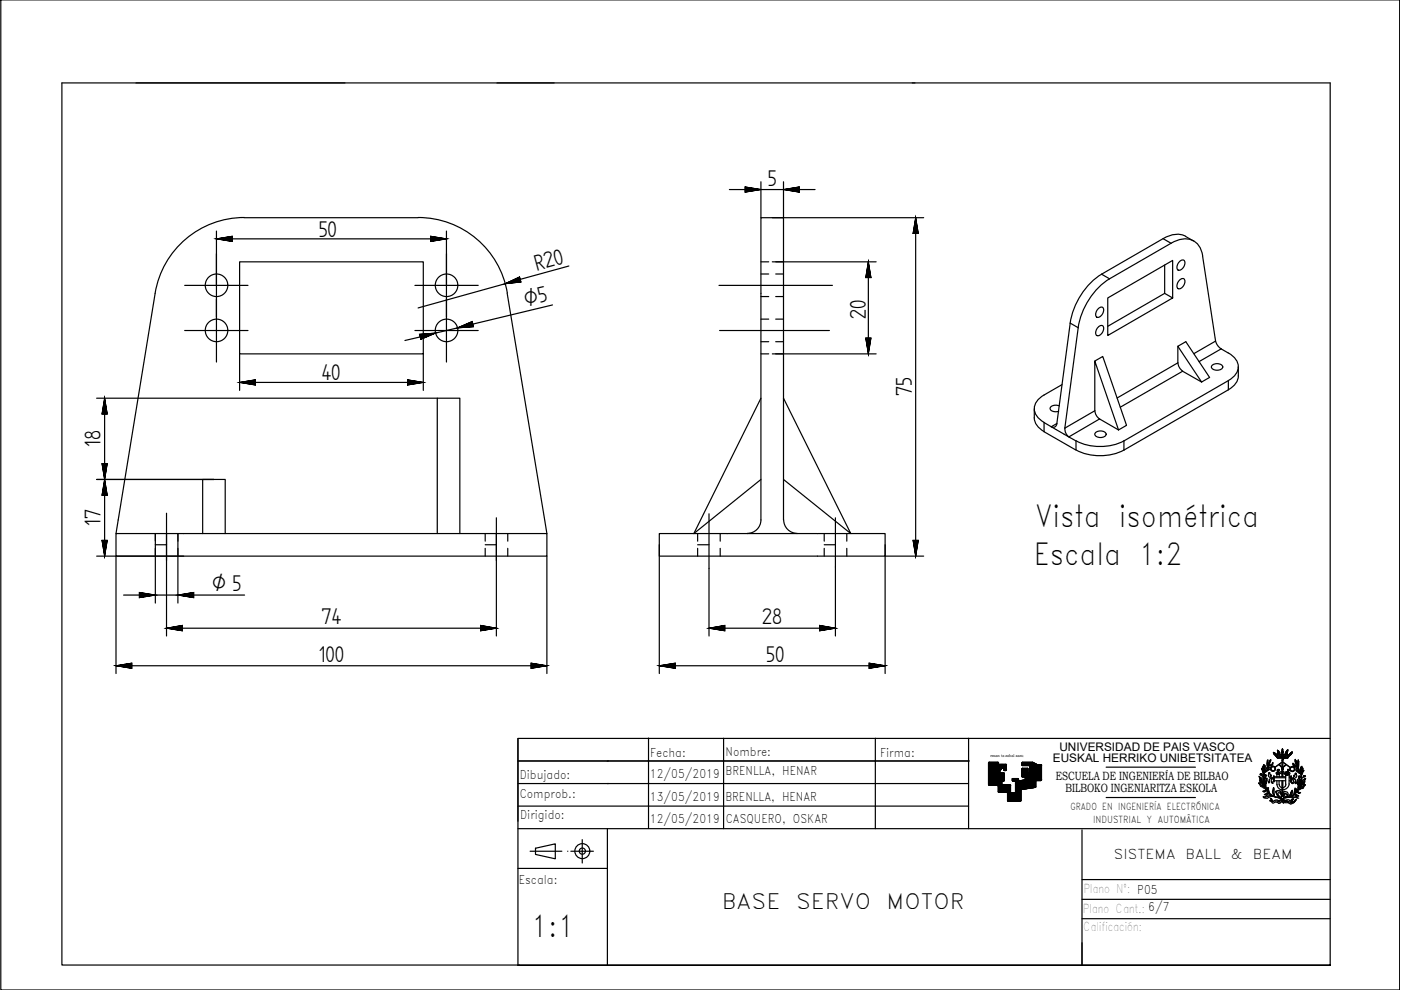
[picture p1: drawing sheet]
<svg xmlns="http://www.w3.org/2000/svg" width="297mm" height="210mm" viewBox="0 0 297 210" stroke-linecap="round" stroke-linejoin="round" font-family="sans-serif">
<!-- layer: 0 -->
<g fill="none" stroke="#000" stroke-width=".25">
<path d="M.2 0h296.6v209.9h-296.6zM45.9 50.6h3.3M91.3 50.6h3.4M110.3 59.2l-3.2 1M158 40.2h3.3M166.1 40.2h3.4M184.1 55.5v3.4M194.1 46.2v3.3M92.3 70.6l-3.2 .8M100.2 68.7l-3.2 .8M184.1 71.7v3.3M22.2 84.4v3.4"/>
<path d="M22.2 98.3v6.7M50.8 81.1h3.3M86.4 81.1h3.3M22.2 114.6v3.3M194.1 114.6v3.3M29.5 126.2h3.4M35.3 133.2h3.4M37.7 126.2h3.4M101.9 133.2h3.3M150.3 133.2h3.4M173.8 133.2h3.3M24.6 141.2h3.3"/>
<path d="M112.6 141.2h3.4M139.8 141.2h3.4M184.3 141.2h3.4M209.6 165.7h2.8M209.6 165.5h3.3M209.6 165.4h3.3M209.6 165.3h3.3M209.6 165.2h3.3M209.6 165.1h3.3M209.6 165h3.3M209.6 164.9h3.3M209.6 164.8h3.3"/>
<path d="M209.6 164.7h3.3M209.6 164.6h3.3M209.6 164.5h3.3M209.6 164.4h3.3M209.6 164.3h3.3M209.6 164.2h3.3M209.6 164.1h3.3M209.6 164h3.3M209.6 163.9h3.3M209.6 163.8h2.3M209.6 163.7h2.3M209.6 163.5h2.4"/>
<path d="M209.6 163.3h2.5M209.6 163.2h2.6M209.6 163h2.7M209.6 162.8h3.8M209.6 162.7h3.8M209.6 162.6h3.8M209.6 162.5h3.8M209.6 162.4h3.8M209.6 162.3h3.8M209.6 162.2h3.8M209.6 162h2.1v6M209.6 162h2.1"/>
<path d="M209.6 161.9h2.1M209.6 161.8h2.1M209.6 166.4v-4.7h2.1l-.1 4.9h2.6M209.6 165.8h2.8M209.6 165.9h2.8M209.6 166h2.8M209.6 166.1h2.8M209.6 166.2h2.8M209.6 166.3h2.8M209.6 166.4h2.8v1.6M209.6 166.4h4.6l-.1 3.5M209.7 161.6v4.9"/>
<path d="M209.8 161.6v4.9M209.9 161.6v4.9M210 161.6v4.9M210.1 161.6v4.9M210.2 161.6v4.9M210.3 161.6v4.9M210.4 161.6v4.9M210.5 161.6v4.9M210.6 161.6v4.9M210.7 161.6v4.9M210.8 161.6v4.9M210.9 161.6v4.9"/>
<path d="M211 161.6v4.9M211.1 161.6v4.9M211.2 161.6v4.9M211.3 161.6v4.9M211.4 161.6v4.9M211.5 161.6v4.9h2.7M211.6 166.6h2.6M211.6 161.6v4.9M211.7 166.7h2.5M211.7 166.8h2.5M211.7 166.9h2.5M211.7 167h2.5"/>
<path d="M211.7 167.1h2.5M211.7 167.2h2.5M211.7 167.3h2.5M211.7 167.4h2.5M211.7 167.5h2.5M211.7 167.6h2.5M211.7 167.7h2.5M211.7 167.8h2.5M211.7 167.9h2.5M211.7 168h2.5M211.8 162.1v5.9M211.9 162.1v5.9"/>
<path d="M211.9 162.1v1.5h-2.3M211.9 163.8v4.2M212 162.1v1.4h-2.4M212 163.8v4.2M212 163.9v4.1M212.1 163.3l-2.5 .1M212.1 162.1l-.1 1.4M212.1 162.1v1.2M212.1 163.9v4.1M212.2 162.1v1h-2.6M212.2 163.9v4.1M212.3 163.9v4.1"/>
<path d="M212.3 162.1v1M212.4 162.1v.8M212.4 163.9v4.1M212.4 163.9v1.8h-2.8M212.4 162.1v.8h-2.8M212.5 162.1v.8M212.5 163.9v1.7M212.5 166.4v1.6M212.6 162.1v.8M212.6 163.9v1.7M212.6 166.4v1.6M212.7 162.1v.8h.7"/>
<path d="M212.7 163.9v1.7M212.7 166.4v1.6M212.8 162.1v.8M212.8 163.9v1.7M212.8 166.4v1.6M212.8 163.9v1.7h-3.2M212.8 163.3h.6M212.8 163.2h.6M212.8 163.1h.6M212.8 163h.6M212.8 162.1v.9h.6M212.9 162.1v1.2h.4v-1.2h-3.7"/>
<path d="M212.9 163.9v1.6M212.9 166.4v1.6M212.9 162.1v1.3M213 162.1v1.3M213 166.4v1.6M213.1 162.1v1.3M213.1 166.4v1.6M213.2 162.1v1.3M213.2 166.4v1.6M213.3 166.4v1.6M213.4 166.4v1.6M213.5 166.4v1.6"/>
<path d="M213.6 168.1h.7v1.8M213.6 166.4v1.7h.8l-.1 1.8M213.6 168.2h2.9M213.6 168.3h2.9M213.6 168.4h2.9M213.6 168.5h2.9M213.6 168.6h2.9M213.6 168.7h2.9M213.6 168.8h2.9M213.6 168.9h2.9M213.6 169h2.9M213.6 169.1h2.9"/>
<path d="M213.6 169.2h2.9M213.6 169.3h2.9M213.6 169.4h2.9M213.6 169.5h2.9M213.6 169.6h2.9M213.6 169.8h2.9M213.7 166.4v3.4M213.8 166.4v3.5M213.9 166.4v3.5M214 166.4v3.5M214.2 166.5v3.4M214.5 168.1v1.8"/>
<path d="M214.6 165.5h1.4v4.4M214.6 165.5h1.3M214.6 165.4h1.3M214.6 165.3h1.3M214.6 165.2h1.3M214.6 165.2h1.3v4.7M214.6 168.1v1.8M214.7 165.1v.5M214.7 168.1v1.8M214.7 165.1v.5h4.9M214.8 165.1v.5M214.8 168.1v1.8"/>
<path d="M214.9 165.1v.5M214.9 168.1v1.8M215 165.1v.5M215 168.1v1.8M215.1 165.1v.5M215.1 168.1v1.8M215.2 168.1h1.3M215.2 165.1v.5M215.2 168.1v1.8M215.3 165.7h4.3M215.3 168.1h1.2M215.3 165.1v.6h4.3"/>
<path d="M215.3 165.8h4.3M215.3 165.9h4.3M215.3 166h4.3M215.3 166.1h4.3M215.3 166.2h4.3M215.3 166.3h4.3M215.3 166.4h4.3M215.3 166.5h4.3M215.3 166.6h4.3M215.3 166.7h4.3M215.3 166.8h4.3M215.3 167.2h2.4"/>
<path d="M215.3 167.5h1.2M215.3 167.6h1.2M215.3 167.7h1.2M215.3 167.8h1.2M215.3 167.9h1.2M215.3 168h1.2M215.3 168v1.9M215.3 165.1v4.8M215.4 165.1v4.8M215.5 165.1v4.8M215.6 165.1v4.8M215.7 165.1v4.8"/>
<path d="M215.8 165.1v4.8M216 165.5v4.4M216.2 165.5v4.4M216.3 165.5v4.4h-2.6v-3.5M216.4 165.5v4.4M216.4 165.5v4.3h-2.8M216.5 165.5v1.9h-1.2M216.5 165.5v1.9M216.7 164.6h4.1M216.7 164.5h4.1M216.7 164.4h4.1M216.7 164.3h4.1"/>
<path d="M216.7 164.2h4.1M216.7 164.1h4.1M216.7 164h4.1M216.7 163.9h1.3M216.7 163.8h1.2M216.7 163.7h1.2M216.7 163.6h1.2M216.7 163.5h1.2M216.7 163.3h1.2M216.7 163.2h1.2M216.7 163.1h1.2M216.7 163h1.2"/>
<path d="M216.7 163h1.2v4.2M216.7 162.2h4.1M216.7 162.2h4M216.7 162.1h3.1v3.4M216.7 162h3.1v3.5M216.7 162h2.9M216.7 161.9h2.8v5M216.7 161.9h2.7v5.1M216.7 161.8h2.6v5.2M216.7 161.8h2.5v5.2M216.7 165.5v1.9M216.7 161.6v.7"/>
<path d="M216.7 162.9v1.8M216.8 161.6v.7M216.8 162.9v1.8M216.8 165.5v1.9M216.9 161.6v.7M216.9 162.9v1.8M217 161.6v.7M217 162.9v1.8M217 165.4v1.9M217.1 161.6v.7M217.1 162.9v1.8M217.1 165.4v1.9"/>
<path d="M217.2 161.6v.7M217.2 162.9v1.8M217.2 165.4v1.9M217.3 162.9v1.8h3.5M217.3 161.6v.7M217.3 162.9v1.9h3.5M217.4 165.2h3.4M217.4 165.1h3.4M217.4 165h3.4M217.4 164.9h3.4M217.4 162.9v2h3.4M217.4 161.6v.7"/>
<path d="M217.4 162.9v4.4M217.5 161.6v.7M217.5 162.9v4.3M217.6 161.6v.7M217.6 162.9v4.3M217.7 161.6v.7M217.8 162.9l-.1 4.3M217.8 161.6v.7M217.8 162.9v4.3M217.9 161.6v.7M218.1 161.6v.7M218.1 164v3.1"/>
<path d="M218.2 161.6v.7M218.2 164v3.1M218.3 161.6v.7M218.3 164v3.1M218.3 161.6v.8M218.3 163.9v3.2M218.4 163.9h2.4M218.4 163.8h2.4M218.4 163.7h2.4M218.4 163.6h2.4M218.4 163.5h2.4M218.4 163.3h2.4"/>
<path d="M218.4 163.2h2.4M218.4 163.1h2.4M218.4 163h2.4M218.4 162.9h2.4M218.4 162.8h2.4M218.4 162.7h2.4M218.4 162.6h2.4M218.4 162.5h2.4M218.4 162.4h2.4M218.4 161.6v5.5M218.4 161.6v5.5h-3.1M218.5 161.6v5.5"/>
<path d="M218.6 161.6v5.5M218.7 161.6v5.5M218.8 161.6v5.5h-3.5M218.9 161.6v5.5M218.9 161.6v5.4M219 161.7v5.3M219.1 161.7h-2.4v.6h4.1M219.1 161.7v5.3M219.2 161.8v5.2h-3.9M219.3 161.9v5.1M219.6 161.9v5h-4.3M219.6 165.5h-3.3l-.1 4.4"/>
<path d="M219.7 162v3.5M219.9 162.1v3.4M220 162.2v3.3M220.1 162.2v3.3M220.2 162.2v3.3M220.3 162.2v3.3M220.4 162.2v3.3M220.5 162.2v3.3M220.6 162.2v3.3M220.7 165.5h-4.1v1.9h-1.3M220.8 162.2v3.2h-3.9v2l-1.6-.1M220.8 162.2v3.2h-3.5v1.9"/>
<path d="M220.8 165.3h-3.5v2h-2M220.8 165.2h-3.4v2.1M220.8 164.7h-4.1v-1.7h1.2v4.2M229.4 199.9v4.8M229.4 194.8h52.6M229.4 190.7h52.6M229.4 186.5h52.6"/>
</g>
<!-- layer: CAJETIN -->
<g fill="none" stroke="#000" stroke-width=".25">
<path d="M109.8 156.6v48.1M137.5 156.5v19.2M153.4 156.5v19.2M185.6 156.5v19.2M205.4 156.5v19.2M270 159.6l.3 .4M270 159.5l.4 .4h-.2l.2-.1-.1 .2M270 159.6l.8 1.1-.8-1.2 .8 1.2 .9-.2 1.3 .2-.5 .1-1.6-.1 .8-.2 1.3 .2M270.1 159.7h.1M270.1 159.7l.3 .2-.1 .1M270.1 159.6v.1M270.1 159.7l.1 .3 .1-.2h-.1"/>
<path d="M270.1 159.7l.1 .1M270.2 159.7v.3h.1M270.2 159.8l.1 .2 .1-.2M270.2 159.8h.1M270.3 159.9l.2 .3 .3-.2M270.4 159.8h.1M270.4 159.9l-.2-.1 .1 .2M270.9 159.2l-.1-.1 .1 .1h.1l-.2-.1 .5 1M270.9 159.2l.4 .3-.3 .2M270.9 159.2l.2 .4-.2 .1 .1-.3v.3l-.1-.2h.2l-.2 .2 .1-.3 .3 .1-.3 .2M271 159.3l.2 .3-.2-.2h.1l-.2 .1v-.3v.5M271.1 159.7l.2 .3"/>
<path d="M271.1 159.7h.1M271.8 159.3l-.1 .1M271.8 159.4v.1l.3-.1M271.8 159.3l.1 .1v-.1l-.1 .2zM271.9 159.1v-.3v1.1M271.9 159.4v.5M271.9 159.1l-.1 .4M271.9 158.8l.1 .2-.2 .1zM271.9 159.1l.2 .3-.2-.1M271.9 159.2l.1 .1-.1 .2M272 159.3l-.1 .1v-.3v.4h-.1M272.6 159.6v.1"/>
<path d="M272.6 159.5l.1 .2M272.8 159.5h-.1M272.8 159.3l-.2 .2M272.8 159.1l.2-.1v.2zM272.8 159.4l-.2 .6 .2-.4M272.8 159.3v.4l-.2-.1h.2h-.2l.2-.2M272.9 159.7v-.3v.3h-.3h.3M272.9 159.3l-.3 .3 .2 .1 .1-.3-.1 .1M272.9 159.2l-.3 .4M272.9 159.2v.5M272.9 159.5l-.3 .1M273 159l-.1 .2z"/>
<path d="M273 159l-.5 1.1M273.4 159.8l.1 .1 .1-.1v.3zM273.5 160v-.2h.2h-.3l.4-.2-.8 1.1M273.5 160l-.2 .2-.6-.2h-1.6l-.5 .2M273.6 159.9l-.3 .3-1.1-.3-1.3 .1M273.6 159.7l.4-.3-.5 .5M273.7 159.7v.1zM273.7 159.7h.1M273.7 159.7l-.2 .3M273.8 159.7h-.1M273.8 159.7l-.2 .3h-.1M282 156.6h-172.2v17.5"/>
<path d="M109.8 166.1h95.6M109.8 161.3h95.7M109.8 170.9h95.6M109.8 175.7h172.2M113.5 179.8l4.2-.9v3.2l-4.2-.9zM123.4 178v2.5h-2.4M128.8 161.3h.1M128.8 166.1h.1M128.8 175.7v29M209.7 166.5h1.8M209.7 161.6h1.8M209.7 161.6l-.1 .2v4.5l.1 .1"/>
<path d="M211.5 166.5l.2 1.4 1.8 .1 .2 .1M211.6 161.6l.1 .1M211.7 161.8l.1 .3h1.4M212 163.9h.8M212.3 163l-.4 .6 .1 .2M212.4 162.9h.3l.2 .1M212.5 166.4h1.6M212.5 165.6h.3M212.5 165.6l-.1 .1v.6l.1 .1M212.8 163.8l.1 1.6-.1 .2M212.8 163v.2M212.9 163.2l.1 .1"/>
<path d="M213.3 162l.1 .2M213.4 162.2v1M213.4 163.2l-.4 .2M213.6 168.2v1.5l.2 .2M213.7 169.9h2.6M214.1 166.4l.2 .1M214.2 166.6v1.4l.2 .1M214.6 165.1h.1M214.6 165.1l.1 .4 .6 .2v2.3l-.9 .1M214.6 165.1h1.2l.1 .3M215.9 165.4l.2 .1M216.5 167.5v2.2l-.2 .2"/>
<path d="M216.6 167.4l-.1 .1M216.8 161.6h2.1M216.8 162.9h1M216.8 162.9l-.1 .1v1.6l.1 .1h.5M216.8 161.6l-.1 .2v.5h1.5M217.3 165.4l-1.2 .2M217.3 164.7l.1 .1M217.4 164.9v.3M217.4 165.2l-.1 .1M217.8 162.9l.2 .1-.1 .8 .2 .1M218.1 164h.1M218.2 162.3l.2 .1"/>
<path d="M218.4 162.4v1.4l-.2 .1M218.9 161.6h.1M218.9 161.6l1 .5M219.6 165.6l-.1 1.3-3 .5M219.8 165.5h.9M219.8 165.5l-.2 .1M219.9 162.1h.1M220 162.2h.7M220.7 162.1l.2 .2M220.8 162.3v3M220.9 165.3l-.2 .2M229.4 176v28.7"/>
<path d="M234.5 162.7h18.9M234.5 169.1h18.9M267 166l.5 .7 .4 .1M267 164.6l.3 .4M267 165.4l.1 .4 .7 .8M267 165.4l.6 .4 .2 .6M267 165.4l.3 .4 .4 .2 .1 .4M267.2 164.1l.6 .6M267.2 164.1h.2v.3M267.2 164.1l.2 .3M267.2 164.1l.2 .2M267.3 164.9l.2 .3"/>
<path d="M267.4 164.4l.4 .2 .4-.4 .2 .2h-.2v.1M267.4 165.4l.3 .5M267.4 165.2l.1 .3M267.7 165.7l-.1-.2a.82 .82 0 0 0-.6-.9l.6 1.2M267.9 165.4l-.1 .6M268 163l.1-.8 .2 .7-.3 1M268 162.1l-.2 .5 .1 1.3M268 163.8l.8-.7 .4-.1-1.3 1.1-.1-.2-.3-1 .1 .4 .1-.7 .3-.5 .1 .3-.3 .3 .2 .3-.1 1M268.1 166.9l-.3-.3-.3-.1-.3-.4-.4-.1a1.29 1.29 0 0 0 1 .9v.2h.3M268.1 165.2v.3M268.1 164.4v.1M268.1 167l.5-1.4v-.6l-.2 .9v.9l-.2 .3"/>
<path d="M268.1 167.1l-.1-.6v-1.2a.45 .45 0 0 1 .4-.6l-.3 .5 .2 .5-.2 .4v1M268.1 162.2v1.1M268.1 165.5v1M268.2 164.3l.2 .1M268.3 164.3l-.5 .4M268.3 164.8l-.2 .4M268.4 164.4l-.3 .1M268.4 164.4l-.1 .1M268.5 167.2l.1-.2 .1 .2-.2 .4M268.6 167.2v-.1l-.1 .4a.44 .44 0 0 1-.3 .4 .44 .44 0 0 1-.5-.1l.7-.2M268.7 161.2l.1-.1 .1 .2-.2 1.3zM268.8 162.7h.2l-.4 .2 .3-.2"/>
<path d="M268.8 161.1l-.1 1.3M268.9 168.5l-.8 .5-.3-.1 .3 .3h.7a1.23 1.23 0 0 1 1.6-.1l1.2 .1M268.9 168.5l1.1 .3M268.9 168.2h-.3l-.3 .3M268.9 167l-.1 .5 .2 .6M269 168.2h-.2a.45 .45 0 0 1-.7 .3l.9-.5-.3-.5 .2-.5v.5l.2 .3a.62 .62 0 0 0 .5 .8l.2 .2M269 163.9l.2 .1M269 162.3a4 4 0 0 0-.9 4.3 4 4 0 0 0 3.6 2.6M269.1 165.8v-.1l.1 .1M269.2 162.2l.2-1.1a1.73 1.73 0 0 0-.5 1.3M269.2 164.1v-.3l-.2 .1 .2-.1-.3 .6a.98 .98 0 0 0 1.1 .6M269.2 162.2a4 4 0 0 0-1.3 4.4 4 4 0 0 0 3.7 2.6"/>
<path d="M269.2 163l-1 .7M269.3 164.5l.2-.2a.58 .58 0 0 0 .5 .7M269.4 164.3v.1M269.4 161.1l-.5 1.3M269.5 169.7l-.2-.4h.3l.3 .6M269.6 165.2l-.1 .4 .3 .4v-.2l-.2 .2h.2M269.8 168.8l-1.9 .3v-.2M269.9 161.7l-.2 .4-.5 .2a.51 .51 0 0 0 .5 0 .51 .51 0 0 0 .2-.6l-.4 .5-.5 .2 .2-.2M270 165l-.4 .3M270 167.1l-.1 .8 .1 .6M270 165h-.5a.45 .45 0 0 0-.4 .7l.1-.1-.2 .4v-.3l.2 .2M270.1 164.5v1.3"/>
<path d="M270.1 168.9v-.2a1.36 1.36 0 0 1-.1-1.7l.2 1.9M270.2 165.5h2.4M270.2 164.7l-.1-.2v1.3l.1-.3M270.2 164.9h2.4M270.6 160.1a3.7 3.7 0 0 1 2.6 .1l-1-.3-1.6 .3M270.7 163.7h.5l.2 .3-.2 .2h-.5l-.2-.3zM270.7 160.5l.6-.1 1.8 .1M270.7 164.2v.5M270.7 165.5v.9M270.8 166.3a1.16 1.16 0 0 0 1 1.2M270.8 164.1h.5M270.8 160.4h-.1"/>
<path d="M270.9 160.4l1.3-.2 .9 .2M270.9 164.1h.4v-.3h-.4v.4M270.9 163.6h.1M270.9 160.7l1.1-.1 .9 .1M270.9 163.6v.1M271 169.7l.4 .1 .4-.5-.1 .3a.26 .26 0 0 0-.3 0 .26 .26 0 0 0-.1 .3h-1M271 160.7l.9-.1 .9 .1M271 163.6v.6M271 163.2l.1 .1M271 163.2h.1M271 163.2l-.1 .5v-.3l-.2-.1 .3-.2v.4M271 163.4l.1 .8"/>
<path d="M271 163.7v.5M271.1 163.7v.5v-.5M271.1 163.7v.5M271.2 162.1l.7 .7-.7-.7 .7 .7v-.2l-.1 .4M271.2 163.7v.5M271.2 165.5v.8M271.2 166.3a.7 .7 0 0 0 .6 .7M271.2 163.8v.9M271.3 163.8h-.5v.3h.5l.1-.2h-.6v.1M271.3 170.2l-.1 .1M271.4 164h-.6h.6M271.4 163.9l-.6 .1h.6"/>
<path d="M271.4 164h.1M271.5 163.6l.4-.1 .3 .1-.3 .2zM271.6 170h.2M271.7 162.7l.1 .5v-.4v.2M271.7 168.7l-.2-1-1.1 .1 .2 .2 .1 .5 .3 .5 .6 .2M271.8 160.5l-.6 .1M271.8 169.3l-.4 1-1.1-.2a.48 .48 0 0 1-.5 .2 .48 .48 0 0 1-.3-.5h-.3l.3-.1 .4 .2a.8 .8 0 0 1 1.1-.1M271.8 165.5v3.3a1.13 1.13 0 0 0-.9-1.2l-.4 .4 .2 .3 .3 .5 .6 .3-.6-.6-.1-.3 .2-.2 .3 .2 .3 .7M271.8 161.2v3.5M271.9 169.3v.5l-.2 .1 .4 .4 .2-.1v-.5l-.3-.4 .5 .6-.2-.2 .6 .2-.4-.2 .5-.1 .6 .3a.79 .79 0 0 0 1.2-.3l-.5 .6M271.9 163.8v.4v-.4l.1 .1-.1 .3M271.9 161.1l.1 .1h-.2z"/>
<path d="M271.9 162.1v2.6M271.9 165.5v3.3M271.9 161.5l-1.6 1.2 1.6-1.1 1.7 1.1M271.9 169.4l.2 .9M271.9 161.5l1.7 1.2M272 161.2v3.5M272 165.5v3.3M272.1 168.8l-.1-.8 .3-.2 .6 .2a.75 .75 0 0 1 0 1l-.5 .1M272.1 162.7l-.1 .5v-.5v.3v-.1M272.3 170l.2 .2 .6-.1M272.3 168.2l.6 .2 .1 .4-.8 .3 .8-.3-.1-.3-.6-.3-.1 .6zM272.5 163.9h.7"/>
<path d="M272.5 164.1h.7M272.5 164.2h.6v-.4h-.6v.5M272.5 163.8v.3h.7M272.6 164.7h-2.4v.8M272.6 163.7v.6h.7M272.6 164.3h.5M272.6 162.2l-.7 .6 .7-.6-.7 .6v-.2v.4M272.7 163.7v.6M272.8 163.7v.6v-.6M272.8 163.6v.7M272.9 163.6h.1M272.9 163.6v.7"/>
<path d="M272.9 163.7v.6M273 163.7v.6M273 160.7l.8-1.1-.8 1.1M273 160.4h.1M273 163.4l.1 .3v-.3l.2-.1-.3-.2v.4M273 163.3v.1M273 163.2v.1M273 163.2h.1M273 163.3h.1M273 163.4v.9M273.1 163.8v.4M273.1 163.8h-.6h.7v.3h-.7v-.2h.7l-.8 .2"/>
<path d="M273.3 169.1l.3-1.1 .4-.4a.87 .87 0 0 1-.3 1l-.3 .2-.1 .3M273.3 166.3v-2l.2-.3-.2-.3h-.7l-.2 .3 .2 .3v2.1l-.1 .3-.5 .3M273.3 166.2a1.38 1.38 0 0 1-1.3 1.2M273.3 164.7h.3M273.3 164.9h.3M273.4 169l1.1-.2 .4 .1 .3 .3-.4-.1h-1.7M273.5 169.9l.7-.6-.2 .7M273.5 160l.5-.6-.3 .3-.1 .3M273.6 164.7l.1 .8h-.4M273.7 164.7v-.2v1.4v-.3M273.7 164.5v1.4M273.8 168.3l-.4 .4"/>
<path d="M273.9 165.1l.4 .4-.4 .6 .1-.2 .2 .1-.2 .1M273.9 166.1v-.2l.3 .2M274 167.7l-.2 .5M274 170.2h.2M274.1 161.9l.3 .5 .4 .1a.53 .53 0 0 1-.6-.1 .53 .53 0 0 1-.1-.5zM274.1 161.8a4 4 0 0 1 1.7 4.4 4 4 0 0 1-3.6 3M274.2 162l.2 .5 .4 .1M274.3 169.4l-.3 .1-.2 .4M274.4 164.4h.1v.2zM274.4 168.4l.2 .1a.46 .46 0 0 0 .8 .3l-.5-.4h-.4l.3-.7-.2-.4v.4l-.2 .3a.64 .64 0 0 1-.6 .8l-.2 .2M274.4 164.4h.1M274.4 167.4l.2-.1 .1 .5"/>
<path d="M274.4 168v.3M274.5 168.4l.8 .4M274.5 164.6l-.1-.1v-.1a.58 .58 0 0 1-.6 .6M274.5 167.4v.5M274.6 161.4v-.4l.1 .3a1.12 1.12 0 0 1 .3 1.2M274.6 167.1l-.2 .9M274.6 169.6l.3-.2-.2 .3a1 1 0 0 1-1.6 .5v-.3l-.2-.1M274.6 166l.1-.2v.2M274.6 161l.4 .5v.5M274.6 167.1l.1 .3M274.7 164l.1 .2v-.2h-.1M274.7 161.3l.3 1.1"/>
<path d="M274.7 167.8l-.2 .2M274.7 164.2v-.2h.2h-.3l.4 .5a.98 .98 0 0 1-1.2 .6h.5a.44 .44 0 0 1 .4 .7l-.1-.1 .1 .5 .1-.4-.2 .2M274.7 165.8l.1 .3-.3-.1h.2M274.8 169.6l-.5 .5-.2 .1v-.1a.9 .9 0 0 1-1.1-.2l-.5-.2M274.8 162.5l.2 .1-.4-1.2 .1-.1a1.99 1.99 0 0 1 .4 1.5M274.8 164l-.2 .1M274.9 162.3a4.1 4.1 0 0 1-1.6 6.8h-1.1M274.9 163.3l.6 .6M274.9 163l.1 .1 .1-.1M274.9 162.9l.5 .3M274.9 162.9v.1M275 167.4v-.1l-.1 .2h.1l.2 .7h.2l.4-.2-.3 .1-.5-.3"/>
<path d="M275 167.5l-.1-.3-.1 .3 .2 .4M275.1 167.9l.3 .2M275.1 165.2l.1 1.1M275.1 163.3l.6 .7M275.2 162.9v-1.3l.1-.2 .1 .8-.2 .7M275.3 166.4v-.9l-.2-.3-.1 .5 .4 1.6M275.3 161.4v1.1M275.3 166.4l-.2 .7 .2 .3M275.4 161.5l-.1-.4-.1 .5M275.4 167.4l.4-1.7a.6 .6 0 0 0-.5-.7l.2 .5-.1 .5v1.4M275.5 165.2l-.2-.2 .3 .6-.1 .8M275.5 164.6h.2l-.1 .2h-.2z"/>
<path d="M275.5 167.2l.3-.3 .3-.1 .4-.3 .3-.1a1.75 1.75 0 0 1-1.1 1h-.3M275.7 168.1l-.3 .1M275.8 165.7v.5M275.8 162.9v1.1M275.8 164.1l-.5-.3-.6-.5 .5 .1 .6 .7M275.9 164.3l.1-1.9 .3 .5-.1 .7 .3-.3-.6 1.1M275.9 163.3l-.1-.7-.1 .3v.9M276.1 162.7l.1 .4-.1 1M276.4 164.6l-.1 .1M276.4 164.6h.1M276.5 164.5l.1 .2-.6 .3-.2-.3a.21 .21 0 0 0-.3-.2 .21 .21 0 0 0-.2 .3h.4M276.5 164.5l-.1 .1"/>
<path d="M276.5 166.1l-.6 .7-.3 .1M276.6 165.7l-.2 .4M276.6 165.7l-.5 .5-.5 .6M276.6 165.7v.3l-.6 .4M276.7 165.1l.1-.1-.5 1-.5 .4M276.7 165.1l-.5 .3-.4 .8M276.8 166.4l-.6 .5-.7 .4M276.8 165l-.5 .5-.1 .4-.4 .4v-.1M109.8 184.1h19M112.4 180.5h6.7M120.4 180.5h.1M125.8 180.5h-2.4v2.5"/>
<path d="M110.1 204.6h-97v-187h268.9v187.1h-172.2h172.2"/>
<circle cx="269.9" cy="163" r=".53"/>
<circle cx="269.9" cy="163" r=".49"/>
<circle cx="269.9" cy="163" r=".44"/>
<circle cx="272" cy="169.1" r=".28"/>
<circle cx="274" cy="163.1" r=".53"/>
<circle cx="274" cy="163.1" r=".49"/>
<circle cx="274" cy="163.1" r=".44"/>
<circle cx="276.5" cy="164.6" r=".13"/>
<circle cx="123.5" cy="180.5" r="1.59"/>
<circle cx="123.5" cy="180.5" r=".66"/>
</g>
<g fill="none" stroke="#000" stroke-width=".21">
<path d="M270 159.7h.1M270.1 159.7h.1M270.2 159.8h.1M270.3 159.9h.1M270.4 159.8h.1M270.4 160h.1M270.9 159.2h.1M271.2 159.6h.1M271.9 159h.1M271.9 159.3h.1M271.9 159.5h.1M272.6 159.5h.1"/>
<path d="M272.9 159.2h.1M273.5 160h.1M273.5 159.8h.1M273.5 159.9h.1M273.6 159.8h.1M273.7 159.7h.1M273.8 159.7h.1M267.2 164.2h.1M267.2 164.1h.1M267.3 164.1h.1M267.4 164.1h.1M267.4 164.2h.1"/>
<path d="M267.4 164.3h.1M267.4 164.4h.1M267.8 165.8h.1M268 166.5h.1M268.3 164.5h.1M268.4 164.4h.1M268.4 167.6h.1M268.8 163.1h.1M268.8 162.6h.1M269 162.7h.1M269.2 162.2h.1M269.8 166h.1"/>
<path d="M270.9 163.4h.1M271 163.3h.1M271 163.4h.1M271 163.1h.1M271 163.2h.1M271.1 163.3h.1M271.9 161.1h.1M272.5 169.1h.1M273 163.3h.1M273 163.1h.1M273 163.4h.1M273 163.2h.1"/>
<path d="M273.1 163.3h.1M273.1 163.4h.1M273.7 165.4h.1M273.7 165.9h.1M274 166.1h.1M274.8 162.4h.1M274.9 163h.1M275.1 163.3h.1M275.1 167.9h.1M275.2 169.2h.1M275.4 164.8h.1M275.5 164.9h.1"/>
<path d="M275.6 166.8h.1M275.8 166.2h.1M276.4 164.7h.1M276.4 164.6h.1M276.5 164.6h.1M276.5 164.5h.1M276.6 164.6h.1"/>
</g>
<!-- layer: Predeterminado -->
<g fill="none" stroke="#000" stroke-width=".25">
<path d="M161.3 38.5v7.7M166.1 38.5v7.7M45.9 49v27.8M49.2 50.6h42.1M94.7 49v27.8M120.6 56.4l-10.3 2.8M154.6 40.2h3.4M161.3 40.2h4.8M163.7 46.2h32.1M163.7 55.5h22.1M169.5 40.2h3.3M184.1 58.9v12.8"/>
<path d="M194.1 49.5v65.1M39.2 60.5h13.4M39.2 70.1h13.4M50.8 75v7.8M88 60.5h13.4M88 70.1h13.4M89.1 71.4l-3.2 .8M89.7 75v7.8M97 69.5l-4.7 1.1M107.1 60.2l-18.5 5.1M117.1 64.7l-16.9 4M152.4 60.5h24.1"/>
<path d="M152.6 70.1h23.3M163.7 75h22.1M20.5 84.4h72.2M22.2 87.8v10.5M54.1 81.1h32.3M20.5 117.9h18.4M20.5 101.7h24.8M22.2 105v9.6M24.6 117.9v24.9M32.9 115.5h2.4M32.9 113.1v14.8M35.3 108.8v26"/>
<path d="M37.7 113.1v14.8M102.9 115.5h2.3M105.2 109.8v25M116 117.9v24.9M139.8 115.5v27.3M147.9 115.5h2.4M150.3 108.9v25.9M174.8 115.5h2.3M177.1 109.8v25M187.7 115.5v27.3M187.7 117.9h8.1M26.2 126.2h3.3"/>
<path d="M32.9 126.2h4.8M38.7 133.2h63.2M41.1 126.2h10.8M153.7 133.2h20.1M27.9 141.2h84.7M143.2 141.2h41.1"/>
</g>
<!-- layer: BASE_SERVO_MOTOR -->
<g fill="none" stroke="#000" stroke-width=".25">
<path d="M50.8 55.5h38.9v19.5h-38.9zM51.8 46.2h36.8M51.8 46.1a19.2 19.2 0 0 0-18.9 16.1M88.7 46.1a19.2 19.2 0 0 1 18.9 16M161.3 55.5h1.7M161.3 58.1h1.7M164.5 55.5h1.6M164.5 58.1h1.6M233.6 58.1l13-7.5 1.7 1-13.1 7.5zM233.6 58.1a15.2 15.2 0 0 0-6.7 10.4M235.3 59.1a15.2 15.2 0 0 0-6.7 10.4M246.9 56.2v6l-12 7"/>
<path d="M248.3 51.6a4.4 4.4 0 0 1 5.6 .2l.9 1.5 .2 1M250.1 55.5l.6-.4 .3 .1a1.39 1.39 0 0 1-1.2 2.1 1.21 1.21 0 0 1 .3-1.8zM250.1 59.4l.6-.4 .3 .1a1.39 1.39 0 0 1-1.2 2.1 1.21 1.21 0 0 1 .3-1.8zM251.4 50.1l1.7 1M251.4 50.1a4.7 4.7 0 0 0-4.8 .5M255 54.3l2.7 18-4.6 2.7M32.9 62.2l-8.3 50.9M107.5 62.2l8.5 50.9M161.3 75h1.7M161.3 62.9h1.7M161.3 72.4h1.7M161.3 67.7h1.7"/>
<path d="M164.5 75h1.6M164.5 62.9h1.6M164.5 72.4h1.6M164.5 67.7h1.6M226.9 68.5l-2.8 21.3-1.2 .7M226.9 68.5l1.7 1M228.6 69.5l-2.8 21.3 6.3-3.7v-10.5l5.1 14.6M232.1 76.6l1.7-1 5 14.6-1.6 1M232.8 69.4l.7-.4 .3 .1a1.39 1.39 0 0 1-1.3 2 1.21 1.21 0 0 1 .3-1.7zM232.8 65.5l.7-.4 .3 .1a1.39 1.39 0 0 1-1.3 2 1.21 1.21 0 0 1 .3-1.7zM234.9 63.2l13.7-8v8l-13.7 7.9zM246.9 62.2l1.7 1"/>
<path d="M249.7 73.4l1.7-1 5.1 7.6-1.7 1zM249.7 73.4v3.5l-12.8 7.5M249.8 76.9l.1 .8 .9 1M256.9 77.5a1.5 1.5 0 0 1 2.3 .3 1.39 1.39 0 0 1-2.4 0zM257.7 72.3l.6 1.1 .6 .6M258.9 74l1.5 .9M258.9 74l-4.7 2.7M260.4 74.8a3.1 3.1 0 0 1 1.8 4.2l-1 1.2-.8 .5M262.6 77.8a4.2 4.2 0 0 1-1 4l-1.2 .8M161.3 84.4l-14.2 28.7 14.2-11.4M166.1 84.4l14.3 28.7-14.3-11.4M219.3 88.6a3.6 3.6 0 0 0 2.1 2.9"/>
<path d="M219.3 86.7v1.9M221.4 83.7a3.1 3.1 0 0 0-1.8 4.2l1 1.2 .8 .5M224.1 89.8a.76 .76 0 0 1-1.2 .7M224.6 86.1a1.47 1.47 0 0 0-2 .5 1.3 1.3 0 0 0 1.9 .6M225.2 81.5l-3.8 2.2M225.8 90.8a2.04 2.04 0 0 0 .8 1.8M228.2 95.4a11.3 11.3 0 0 0 10.1 0M228.2 93.5a11.3 11.3 0 0 0 10.1 0M232.1 87.1l.2 .8 .8 .9M232.2 91.8a1.5 1.5 0 0 1 2.3 .3 1.39 1.39 0 0 1-2.4 0zM237.2 91.2l-4.1-2.4-6.5 3.8 1.5 .9v1.9l-6.7-3.9v-1.9l5.2 3M238.3 93.5l22.1-12.8v1.9l-22.1 12.8z"/>
<path d="M254.8 81l-4.1-2.3-13.2 7.6M24.6 113.1h91.4v4.8h-91.4zM32.9 113.1v1.6M32.9 116.3v1.6M37.7 113.1v1.6M37.7 116.3v1.6M43 113.1v-11.4h4.8v11.4M92.7 113.1v-28.7h4.8v28.7M102.9 113.1v1.6M102.9 116.3v1.6M107.7 113.1v1.6M107.7 116.3v1.6"/>
<path d="M139.8 113.1h47.9v4.8h-47.9zM147.9 113.1v1.6M147.9 116.3v1.6M152.7 113.1v1.6M152.7 116.3v1.6M166.1 110.3v-64.1h-4.8v64.1a2.86 2.86 0 0 1-2.8 2.8M166.2 110.2a2.86 2.86 0 0 0 2.8 2.9M174.8 113.1v1.6M174.8 116.3v1.6M179.5 113.1v1.6M179.5 116.3v1.6"/>
<circle cx="45.9" cy="60.5" r="2.39"/>
<circle cx="45.9" cy="70.1" r="2.39"/>
<circle cx="94.7" cy="70.1" r="2.39"/>
<circle cx="94.7" cy="60.5" r="2.39"/>
</g>
<!-- layer: 0 -->
<g fill="#000" stroke="#000" stroke-width=".21">
<path d="M45.9 50.6l3.3 .6v-1.1zM45.9 50.6l3.3 .6v-1.1z"/>
<path d="M91.3 50.1v1.1l3.4-.6zM91.3 50.1v1.1l3.4-.6z"/>
<path d="M158 39.6v1.1l3.3-.5zM158 39.6v1.1l3.3-.5z"/>
<path d="M166.1 40.2l3.4 .5v-1.1zM166.1 40.2l3.4 .5v-1.1z"/>
<path d="M184.1 55.5l-.5 3.4h1.1zM184.1 55.5l-.5 3.4h1.1z"/>
<path d="M194.1 46.2l-.5 3.3h1.1zM194.1 46.2l-.5 3.3h1.1z"/>
<path d="M88.9 70.9l.3 1 3.1-1.3zM88.9 70.9l.3 1 3.1-1.3z"/>
<path d="M97 69.5l3.4-.2-.3-1.1zM97 69.5l3.4-.2-.3-1.1z"/>
<path d="M107.1 60.2l3.3-.4-.2-1.1zM107.1 60.2l3.3-.4-.2-1.1z"/>
<path d="M183.6 71.7l.5 3.3 .6-3.3zM183.6 71.7l.5 3.3 .6-3.3z"/>
<path d="M22.2 84.4l-.6 3.4h1.1zM22.2 84.4l-.6 3.4h1.1z"/>
<path d="M50.8 81.1l3.3 .5v-1.1zM50.8 81.1l3.3 .5v-1.1z"/>
<path d="M86.4 80.5v1.1l3.3-.5zM86.4 80.5v1.1l3.3-.5z"/>
<path d="M22.2 101.7l-.6 3.3h1.1zM22.2 101.7l-.6 3.3h1.1z"/>
<path d="M21.6 114.6l.6 3.3 .5-3.3zM21.6 114.6l.6 3.3 .5-3.3z"/>
<path d="M21.6 98.3l.6 3.4 .5-3.4zM21.6 98.3l.6 3.4 .5-3.4z"/>
<path d="M193.6 114.6l.5 3.3 .6-3.3zM193.6 114.6l.5 3.3 .6-3.3z"/>
<path d="M29.5 125.6v1.1l3.4-.5zM29.5 125.6v1.1l3.4-.5z"/>
<path d="M35.3 133.2l3.4 .5v-1.1zM35.3 133.2l3.4 .5v-1.1z"/>
<path d="M37.7 126.2l3.4 .5v-1.1zM37.7 126.2l3.4 .5v-1.1z"/>
<path d="M101.9 132.6v1.1l3.3-.5zM101.9 132.6v1.1l3.3-.5z"/>
<path d="M150.3 133.2l3.4 .5v-1.1zM150.3 133.2l3.4 .5v-1.1z"/>
<path d="M173.8 132.6v1.1l3.3-.5zM173.8 132.6v1.1l3.3-.5z"/>
<path d="M24.6 141.2l3.3 .5v-1.1zM24.6 141.2l3.3 .5v-1.1z"/>
<path d="M112.6 140.6v1.1l3.4-.5zM112.6 140.6v1.1l3.4-.5z"/>
<path d="M139.8 141.2l3.4 .5v-1.1zM139.8 141.2l3.4 .5v-1.1z"/>
<path d="M184.3 140.6v1.1l3.4-.5zM184.3 140.6v1.1l3.4-.5z"/>
</g>
<g font-size="6.4">
<text x="219.5" y="111.8">Vista isométrica</text>
<text x="219.2" y="119.7">Escala 1:2</text>
<text x="112.6" y="198.7">1:1</text>
</g>
<g font-size="5.4">
<text x="162.8" y="39.3">5</text>
<text x="67.6" y="50.2">50</text>
<text x="113.8" y="57.4" transform="rotate(-15 113.8 57.4)">R20</text>
<text x="111.5" y="65" transform="rotate(-14 111.5 65)">Ø5</text>
<text x="183.6" y="67.7" transform="rotate(-90 183.6 67.7)">20</text>
<text x="68.2" y="80.6">40</text>
<text x="193.3" y="84" transform="rotate(-90 193.3 84)">75</text>
<text x="21.3" y="94.8" transform="rotate(-90 21.3 94.8)">18</text>
<text x="21.3" y="111.5" transform="rotate(-90 21.3 111.5)">17</text>
<text x="45" y="125.3">Ø 5</text>
<text x="68.2" y="132.3">74</text>
<text x="161.6" y="132.3">28</text>
<text x="67.6" y="140.3">100</text>
<text x="162.5" y="140.3">50</text>
</g>
<g font-size="4.5">
<text x="153" y="192.8">BASE</text>
<text x="168.8" y="192.8">SERVO</text>
<text x="188" y="192.8">MOTOR</text>
</g>
<g font-size="2.9">
<text x="236.2" y="182.1">SISTEMA</text>
<text x="251.4" y="182.1">BALL</text>
<text x="261" y="182.1">&amp;</text>
<text x="265.6" y="182.1">BEAM</text>
</g>
<g font-size="2.6">
<text x="229.8" y="189.3">Plano Nº: P05</text>
<text x="229.7" y="193.5">Plano Cant.: 6/7</text>
<text x="229.7" y="197.5">Calificación:</text>
</g>
<g font-size="2.5">
<text x="137.8" y="160.5">Fecha:</text>
<text x="153.8" y="160.2">Nombre:</text>
<text x="186.6" y="160.5">Firma:</text>
<text x="223.2" y="161.6">EUSKAL HERRIKO UNIBETSITATEA</text>
<text x="224.6" y="159.3">UNIVERSIDAD DE PAIS VASCO</text>
<text x="110.2" y="165.2">Dibujado:</text>
<text x="137.8" y="165">12/05/2019</text>
<text x="153.8" y="164.4">BRENLLA, HENAR</text>
<text x="223.9" y="165.3">ESCUELA DE INGENIERÍA DE BILBAO</text>
<text x="225.9" y="167.8">BILBOKO INGENIARITZA ESKOLA</text>
<text x="110.2" y="169.2">Comprob.:</text>
<text x="110.3" y="173.7">Dirigido:</text>
<text x="137.8" y="169.8">13/05/2019</text>
<text x="153.8" y="169.7">BRENLLA, HENAR</text>
<text x="137.8" y="174.5">12/05/2019</text>
<text x="153.9" y="174.5">CASQUERO, OSKAR</text>
<text x="110" y="187.3">Escala:</text>
</g>
<g font-size="2">
<text x="226.9" y="171.7">GRADO EN INGENIERÍA ELECTRÓNICA</text>
<text x="231.8" y="174.6">INDUSTRIAL Y AUTOMÁTICA</text>
</g>
<text font-size=".9" x="210" y="160.5">eman ta zabal zazu</text>
</svg>
